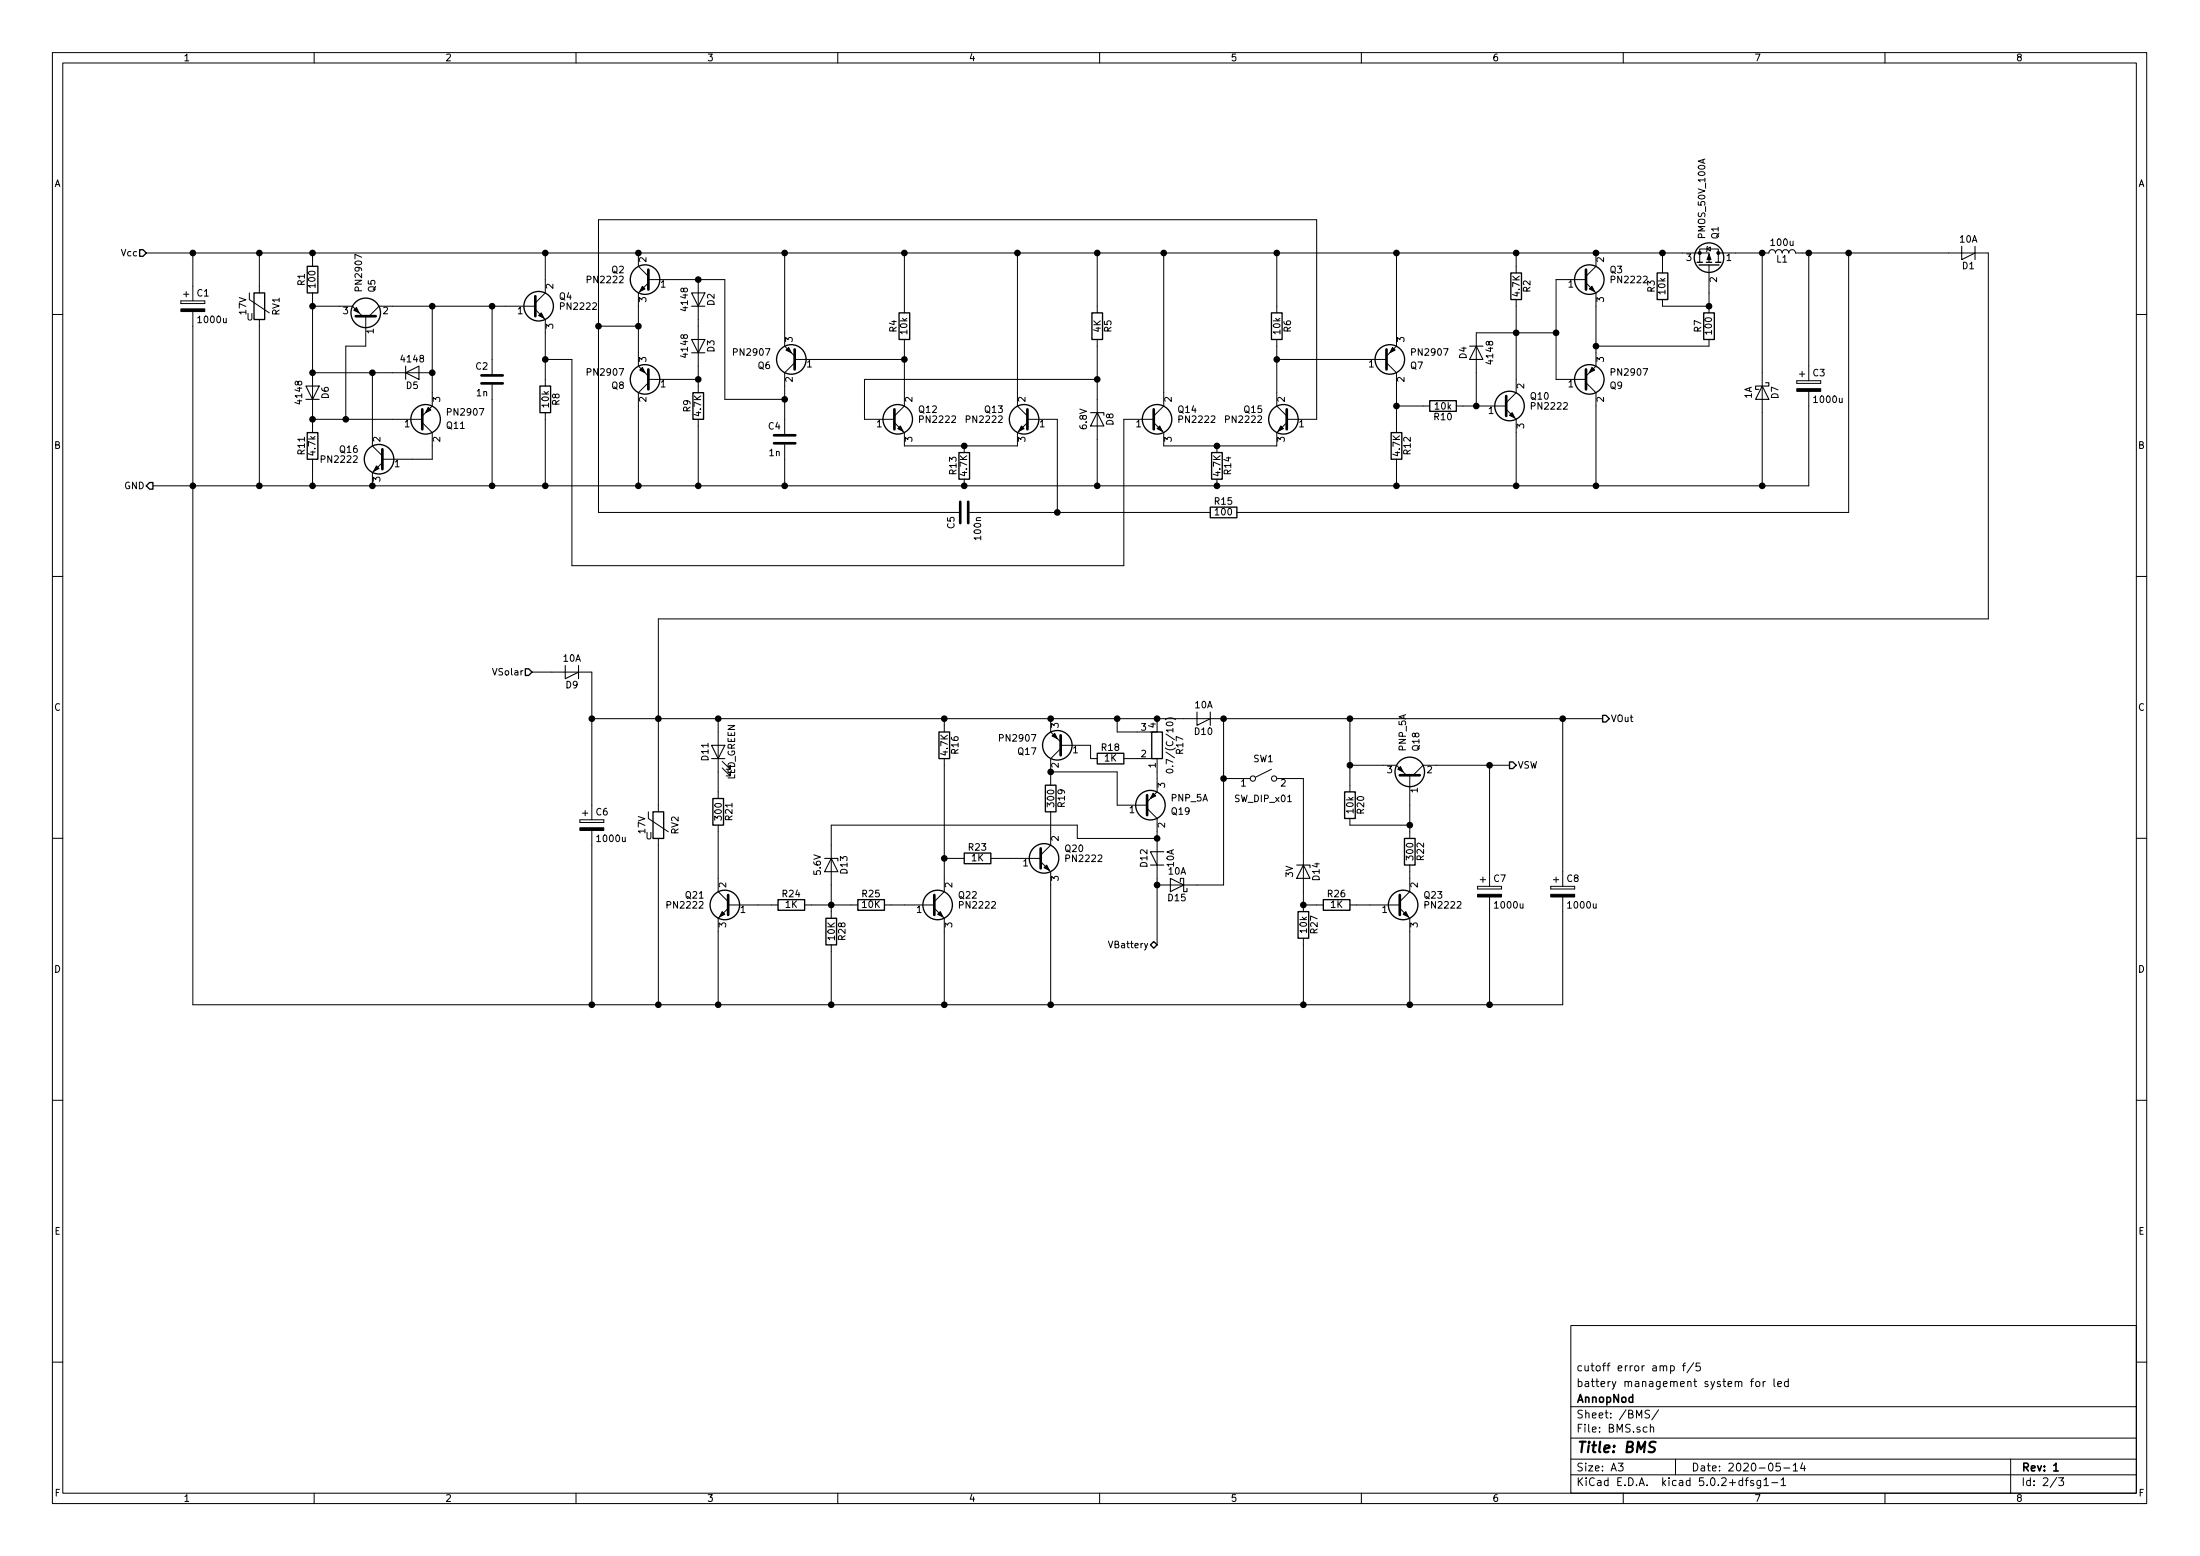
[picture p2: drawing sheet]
<svg xmlns="http://www.w3.org/2000/svg" width="420mm" height="297mm" viewBox="0 0 420 297" stroke-linecap="round" stroke-linejoin="round" font-family="sans-serif">
<g fill="none" stroke="#000" stroke-width=".19">
<path d="M10 10h400v277h-400zM12 12h396v273.1h-396zM60 10v2M110 10v2M160 10v2M210 10v2M260 10v2M310 10v2M360 10v2M27.9 48.3h298.5v1.8M34.5 57.4v.5zM34.5 57.9h4.6z"/>
<path d="M34.5 57.4h4.6zM35.1 56.2h1M35.6 55.7v1M36.8 59.5v132.3h261.6v-20.6M36.8 48.3v9.1M39.1 57.4v.5zM47.6 55.9v1.3l3.8 2.5M49.5 48.3v7.6M59.7 58.5h7.6l1.9 1.9M59.7 48.3v2.5M59.7 55.9v26.7M82.5 58.5v19l-1.9 1.9"/>
<path d="M94 58.5v12.9M102.2 59.1l1.9 1.9v12.7M102.2 58.5h-29.8l-1.9 1.9M104.1 48.3v7.6l-1.9 1.9M121.9 48.3v2.5l1.9 1.9M123.8 54l-1.9 1.9v14l1.9 1.9M123.8 53.4h14.6v22.8h11.5M133.3 53.4v21.6M149.9 48.3v17.8l1.9 1.9M172.7 48.3v11.4M194.3 48.3v29.2l1.9 1.9M209.5 48.3v11.4"/>
<path d="M222.2 48.3v29.2l-1.9 1.9M243.8 48.3v11.4M266.7 48.3v17.8l-1.9 1.9M289.6 48.3v3.8M289.6 57.2v17.8l-1.9 1.9M302.9 54l1.9 1.9v14l-1.9 1.9M302.9 53.4h-5.7v19h5.7M304.8 48.3v2.5l-1.9 1.9M317.5 57.2v1.3h8.9M317.5 48.3v3.8M326 47.5l.6-.3v.7zM326.1 47l-.2 1"/>
<path d="M326.4 50.6v.2M326.4 50.8v8.9M328.2 48.3v-.8h-3.6v2.6M328.2 48.3h9.6a.63 .63 0 0 1 .7-.6 .63 .63 0 0 1 .6 .6 .63 .63 0 0 1 .6-.6 .63 .63 0 0 1 .7 .6 .63 .63 0 0 1 .6-.6 .63 .63 0 0 1 .6 .6 .63 .63 0 0 1 .7-.6 .63 .63 0 0 1 .6 .6h36.8v69.8h-254v36.9M328.2 48.3v1.8M336.5 48.3v44.4M345.4 48.3v24.4M353.1 48.3v49.5h-116.9M10 60h2M49.5 61v31.7M59.7 71.2h22.8M69.8 60.4v5.7h-3.8v13.9"/>
<path d="M71.1 71.2v13.9l1.9 1.9M94 73.4v19.3M104.1 68.6h5.1v39.4h105.4v-28h5.7M104.1 78.8v13.9M114.3 62.3h7.6M123.8 73.1l-1.9 1.9v17.7M123.8 72.4h9.5M151.8 68.6h20.9M151.8 69.3l-1.9 1.9v11.6M172.7 64.8v12.7l-1.9 1.9M209.5 72.4h-44.4v7.6h5.7M209.5 64.8v27.9"/>
<path d="M243.8 64.8v12.7l1.9 1.9M243.8 68.6h21M264.8 69.3l1.9 1.9v11.4M266.7 77.5h6.3M278.1 77.5h9.6M287.7 78.1l1.9 1.9v12.7M297.2 63.5h-15.3v14M302.9 73.1l1.9 1.9v17.7M326.4 64.8v1.3h-21.6M343.2 72.7v.5zM343.2 73.2h4.5zM343.2 72.7h4.5z"/>
<path d="M343.7 71.4h1M344.2 70.9v1M345.4 74.7v18h-316.2M347.7 72.7v.5zM408 60h2M59.7 87.7v5M59.7 80h20.9M73 88.3l-1.9 1.9v2.5M80.6 80.7l1.9 1.9v5.1h-9.5M133.3 80v12.7M149.9 84.9v7.8M170.8 80.7l1.9 1.9v2.5h21.6v-2.5l1.9-1.9"/>
<path d="M184.1 85.1v1.3M184.1 91.5v1.2M185.2 97.8h45.9M196.2 80h5.7v17.8M220.3 80.7l1.9 1.9v2.5h21.6v-2.5l1.9-1.9M232.4 85.1v1.3M232.4 91.5v1.2M245.7 80h5.8v-38.1h-137.2v55.9h68.8M266.7 87.7v5M10 110h2M408 110h2M101.6 128.3h11.4v28.2"/>
<path d="M113 137.2h193.1M137.2 137.2v15.2M180.3 137.2v2.5M200.7 137.2v2.5l1.9 1.9M213.4 137.2v2.5h7.6v-2.5M222.6 137.4a1.47 1.47 0 0 1 1.9 0M222.9 137.9a.68 .68 0 0 1 1.1 .3 .72 .72 0 0 1-1.3-.1zM233.7 137.2v31.7h-12.7M257.8 137.2v14M298.4 137.2v32M110.7 156.5v.5zM110.7 157h4.6z"/>
<path d="M110.7 156.5h4.6zM111.3 155.2h1M111.8 154.7v1M113 158.5v33.3M115.3 156.5v.5zM123.8 155v1.2l3.8 2.6M137.2 157.5v12.7l1.9 1.9M137.9 146.6l1.5 1.5v-.7v.7h-.7M137.9 145.3l1.5 1.5v-.7v.7h-.7M180.3 144.8v25.4l-1.9 1.9M200.7 155v6.3l-1.9 1.9M200.7 147.4h12.7v6.3h5.7"/>
<path d="M202.6 142.9l-1.9 1.9v5.1M202.6 142.3h5.7v2.5h1.2M214.6 144.8h6.4v6.4l-1.9 1.9M219.1 154.3l1.9 1.9v24.2M222.8 147a.62 .62 0 0 1 .7-.3 .62 .62 0 0 1 .5 .7 .76 .76 0 0 1-1.3-.3zM233.7 148.6h5.1M242.8 146.8l-3 1.6M243.8 148.6h5.1v25.4M257.8 146.1h8.9l1.9 1.9M257.8 156.2v1.3h11.4M269.2 148v12.1M284.5 146.1v23.1"/>
<path d="M288.3 146.1h-16.5l-1.9 1.9M10 160h2M125.7 160.1v31.7M139.1 173.4l-1.9 1.9v16.5M139.1 172.8h9.5M153.7 172.8h10.1M168.9 172.8h9.5M178.4 173.4l1.9 1.9v16.5M180.3 163.9h3.8M189.2 163.9h9.6M198.8 164.5l1.9 1.9v25.4M221 160.1h-15.3v-2.6h-47v17.8"/>
<path d="M248.9 172.8h3.8M248.9 179.1v12.7M257.8 172.8h9.5M267.3 173.4l1.9 1.9v16.5M269.2 165.1v5.1l-1.9 1.9M282.2 169.2v.5zM282.2 169.7h4.6zM282.2 169.2h4.6zM282.7 167.9h1M283.2 167.4v1M284.5 171.2v20.6M286.8 169.2v.5z"/>
<path d="M296.2 169.2v.5zM296.2 169.7h4.5zM296.2 169.2h4.5zM296.7 167.9h1M297.2 167.4v1M300.7 169.2v.5zM408 160h2M158.7 180.4v11.4M10 210h2M408 210h2M300 253h108v32.1h-108zM10 260h2"/>
<path d="M300 278.5h108M300 274.5h108M300 268.5h108M309 279.3h1l-.5 .6 .4 .1v.7l-.2 .1-.7-.1M314.6 272.5l-.5-.1-.3 .3 .1 .6 .2 .1 .5-.1M315 269.3l-.5-.1-.3 .3v.3l.7 .3 .1 .2v.3l-.2 .1-.6-.1M315.2 272.5l.2-.1 .3 .1 .1 .9M315.2 271.9v1.5M316.8 269.1l-1.3 2M319 260.8l.5-.1 .3 .3-.1 .6-.2 .1-.5-.1M320 278.5v3M321.3 260.7h.6"/>
<path d="M321.9 260.2l-.4 .2v1.3M323.5 260.1l-1.3 2M324.7 260.2h-.7l-.1 .7 .2-.1h.5l.1 .3v.5l-.2 .1-.6-.1M334.3 263.7h.6M334.9 263.2l-.4 .2v1.3M335.4 263.8l.2-.1 .4 .1v.8l-.2 .1-.4-.1zM336.7 263.7v1M337.2 263.7l-.5 .3M338.8 263.2v1.3l.2 .2M339.5 264.2l.7-.1v-.3l-.5-.1-.2 .2 .1 .7h.6M340 279.3h-.8v.7l.2-.1h.5l.1 .3v.5l-.2 .1-.6-.1M341.5 263.8l-.4-.1-.3 .3 .1 .6 .2 .1 .4-.1"/>
<path d="M341.5 263.2v1.5M342.5 279.7l.4-.4v1.5M344.2 279.2l-.3 1.1h.9M344.6 279.8v1M384 278.5v6.6M408 260h2M60 285.1v1.9M110 285.1v1.9M160 285.1v1.9M210 285.1v1.9M260 285.1v1.9M300 281.5h108"/>
<path d="M310 285.1v1.9M333.3 282.6h.6M333.9 282.1l-.4 .2v1.3M334.9 282.7l-.4-.1-.2 .2 .1 .2 .5 .2v.3h-.6M336.2 282.6v1.2l-.3 .3-.3-.1M336.2 282.7l-.4-.1-.3 .3 .1 .6 .2 .1 .4-.1M336.9 282.5l.4-.4v1.5M336.9 283.6h.8M338.4 283h1.1M340.2 282.5l.4-.4v1.5M340.2 283.6h.8M340.7 280.2h1.1"/>
<path d="M342.5 280.8h.8M360 285.1v1.9M392.8 282l-1.3 2M393.2 282.1h.9l-.5 .6 .4 .1v.7l-.2 .1-.6-.1"/>
<circle cx="239.3" cy="148.6" r=".51"/>
<circle cx="243.3" cy="148.6" r=".51"/>
</g>
<path d="M392.2 279.7l.5-.4v1.5M392.2 280.8h.9" fill="none" stroke="#000" stroke-width=".3"/>
<path d="M316.2 275.3l-.8-.1-.3 .2a.46 .46 0 0 0 .2 .8 .65 .65 0 0 1 .8 .5l-.2 .3a.87 .87 0 0 1-1.1 .1" fill="none" stroke="#000" stroke-width=".41"/>
<g fill="#000" stroke="#000" stroke-width=".19">
<path d="M34.5 59h4.6v.5h-4.6zM67.6 59.2l.5-.5 .5 1zM122.7 54.6l.5 .6-1 .5zM303.5 55.2l.5-.6 .5 1.1zM326.4 48.6l.4 1h-.8zM81.8 77.8l.5 .5-1 .5zM102.9 60.2l.5-.5 .5 1zM122.2 70.6l.5-.5 .5 1.1zM150.6 66.3l.5 1-1-.5zM265.9 66.3l.5 .5-1 .5zM288.3 79.3l.5-.5 .5 1zM304 70.1l.5 .5-1 .6z"/>
<path d="M343.2 74.2h4.5v.5h-4.5zM71.9 88.9l.5 .5-1 .6zM171.4 81.8l.6-.5 .5 1zM195.1 81.3l.5 .5-1 .5zM221 81.8l.5-.5 .5 1zM244.6 81.3l.5 .5-1 .5zM110.7 158h4.6v.5h-4.6zM200.9 140.5l.5-.5 .5 1zM220.2 151.4l.5 .5-1 .5zM267 146.8l.5-.5 .5 1.1zM137.9 174l.5 .5-1 .5zM179.1 174.5l.5-.5 .5 1z"/>
<path d="M199.4 165.6l.5-.5 .5 1.1zM268 174.5l.5-.5 .5 1zM282.2 170.7h4.6v.5h-4.6zM296.2 170.7h4.5v.5h-4.5z"/>
<circle cx="324.6" cy="48.3" r=".28"/>
<circle cx="328.2" cy="48.3" r=".28"/>
</g>
<g fill="none" stroke="#000" stroke-width=".25">
<path d="M26.7 47.7h.6l.6 .6-.6 .6h-.6zM48.5 55.9h2v5.1h-2zM58.7 50.8h2v5.1h-2zM171.7 59.7h2v5.1h-2zM208.5 59.7h2.1v5.1h-2.1zM242.8 59.7h2.1v5.1h-2.1zM288.5 52.1h2.1v5.1h-2.1zM316.5 52.1h2v5.1h-2zM324.1 50.1h1M324.5 50.6h3.8M325.4 59.7h2v5.1h-2zM325.9 50.1h1"/>
<path d="M327.7 50.1h1M103.1 73.7h2.1v5.1h-2.1zM132.3 75h2.1v5h-2.1zM273 76.5h5.1v2h-5.1zM28.6 92.1h.6v1.3h-.6l-.7-.7zM58.7 82.6h2v5.1h-2zM183.1 86.4h2.1v5.1h-2.1zM231.1 96.8h5.1v2h-5.1zM231.4 86.4h2v5.1h-2zM265.7 82.6h2v5.1h-2zM100.3 127.7h.7l.6 .6-.6 .6h-.7zM179.3 139.7h2.1v5.1h-2.1z"/>
<path d="M220 139.7h2v5.1h-2zM306.1 136.6h.6l.6 .6-.6 .6h-.6zM124.7 155h2v5.1h-2zM136.1 152.4h2.1v5.1h-2.1zM199.6 149.9h2.1v5.1h-2.1zM209.5 143.8h5.1v2h-5.1zM256.8 151.2h2v5h-2zM288.3 145.5h.6l.7 .6-.7 .6h-.6zM148.6 171.7h5.1v2.1h-5.1zM157.7 175.3h2.1v5.1h-2.1zM163.8 171.7h5.1v2.1h-5.1zM184.1 162.9h5.1v2h-5.1z"/>
<path d="M247.9 174h2v5.1h-2zM252.7 171.7h5.1v2.1h-5.1zM268.2 160.1h2.1v5h-2.1zM219.7 180.4l.6-.7 .7 .7-.7 .6z"/>
<circle cx="69.8" cy="59.7" r="2.82"/>
<circle cx="102.9" cy="58.5" r="2.82"/>
<circle cx="123.2" cy="53.4" r="2.82"/>
<circle cx="303.5" cy="53.4" r="2.82"/>
<circle cx="326.4" cy="49.2" r="2.82"/>
<circle cx="123.2" cy="72.4" r="2.82"/>
<circle cx="151.1" cy="68.6" r="2.82"/>
<circle cx="265.4" cy="68.6" r="2.82"/>
<circle cx="288.3" cy="77.5" r="2.82"/>
<circle cx="303.5" cy="72.4" r="2.82"/>
<circle cx="72.4" cy="87.7" r="2.82"/>
<circle cx="81.3" cy="80" r="2.82"/>
<circle cx="171.4" cy="80" r="2.82"/>
<circle cx="195.6" cy="80" r="2.82"/>
<circle cx="221" cy="80" r="2.82"/>
<circle cx="245.1" cy="80" r="2.82"/>
<circle cx="201.9" cy="142.3" r="2.82"/>
<circle cx="219.7" cy="153.7" r="2.82"/>
<circle cx="269.2" cy="147.4" r="2.82"/>
<circle cx="138.4" cy="172.8" r="2.82"/>
<circle cx="179.1" cy="172.8" r="2.82"/>
<circle cx="199.4" cy="163.9" r="2.82"/>
<circle cx="268" cy="172.8" r="2.82"/>
</g>
<g fill="none" stroke="#000" stroke-width=".2">
<path d="M132.1 55.9h2.5l-1.3 2.6zM132.1 58.5h2.5M374.6 47v2.6l2.6-1.3M377.2 47v2.6M58.4 73.7h2.6l-1.3 2.5zM58.4 76.2h2.6M77.5 71.2l2.5-1.3v2.5zM77.5 69.9v2.5M132.1 64.8h2.5l-1.3 2.5zM132.1 67.3h2.5M208.3 78.8h2.5v.5M209.5 78.8l1.3 2.5h-2.5z"/>
<path d="M280.7 66.1h2.5M281.9 66.1l1.3 2.5h-2.5zM336.5 73.7l1.3 2.5h-2.5zM337.2 73.1h.6v.6h-2.5v.6h.6M107.9 127v2.6l2.6-1.3M110.5 127v2.6M228.6 135.9v2.6l2.5-1.3M231.1 135.9v2.6M135.9 142.3h2.5l-1.2 2.5zM135.9 144.8h2.5M157.5 163.9h2.5v.5M158.7 163.9l1.3 2.5h-2.5z"/>
<path d="M219.7 165.1h2.5M222.2 162.6h-2.5l1.3 2.5M223.5 167.7l2.6 1.2-2.6 1.3zM225.4 168.3v-.6h.7v2.5h.6v-.6M247.6 165.1h2.6v.5M248.9 165.1l1.3 2.6h-2.6z"/>
</g>
<g fill="none" stroke="#000" stroke-width=".51">
<path d="M102.2 56.6v3.8M123.8 51.5v3.8M302.9 51.5v3.8M67.9 60.4h3.9M80.6 78.1v3.9M91.9 73.2h4.1M91.9 71.7h4.1M123.8 70.5v3.8M151.8 66.7v3.8M170.8 78.1v3.9M196.2 78.1v3.9M220.3 78.1v3.9"/>
<path d="M245.7 78.1v3.9M264.8 66.7v3.8M287.7 75.6v3.8M302.9 70.5v3.8M73 85.8v3.8M147.8 84.6h4.1M147.8 83.1h4.1M183.4 95.8v4.1M184.9 95.8v4.1M202.6 140.4v3.8M219.1 151.8v3.8M267.3 148h3.8"/>
<path d="M139.1 170.9v3.8M178.4 170.9v3.8M198.8 162v3.8M267.3 170.9v3.8"/>
</g>
<g fill="#000" stroke="#000" stroke-width=".25">
<circle cx="36.8" cy="48.3" r=".51"/>
<circle cx="49.5" cy="48.3" r=".51"/>
<circle cx="59.7" cy="58.5" r=".51"/>
<circle cx="59.7" cy="48.3" r=".51"/>
<circle cx="82.6" cy="58.5" r=".51"/>
<circle cx="94" cy="58.5" r=".51"/>
<circle cx="104.1" cy="48.3" r=".51"/>
<circle cx="121.9" cy="48.3" r=".51"/>
<circle cx="133.4" cy="53.4" r=".51"/>
<circle cx="149.9" cy="48.3" r=".51"/>
<circle cx="172.7" cy="48.3" r=".51"/>
<circle cx="194.3" cy="48.3" r=".51"/>
<circle cx="209.6" cy="48.3" r=".51"/>
<circle cx="222.3" cy="48.3" r=".51"/>
<circle cx="243.8" cy="48.3" r=".51"/>
<circle cx="266.7" cy="48.3" r=".51"/>
<circle cx="289.6" cy="48.3" r=".51"/>
<circle cx="304.8" cy="48.3" r=".51"/>
<circle cx="317.5" cy="48.3" r=".51"/>
<circle cx="326.4" cy="58.5" r=".51"/>
<circle cx="336.5" cy="48.3" r=".51"/>
<circle cx="345.4" cy="48.3" r=".51"/>
<circle cx="353.1" cy="48.3" r=".51"/>
<circle cx="59.7" cy="71.2" r=".51"/>
<circle cx="71.1" cy="71.2" r=".51"/>
<circle cx="82.6" cy="71.2" r=".51"/>
<circle cx="104.1" cy="68.6" r=".51"/>
<circle cx="114.3" cy="62.3" r=".51"/>
<circle cx="121.9" cy="62.3" r=".51"/>
<circle cx="133.4" cy="72.4" r=".51"/>
<circle cx="149.9" cy="76.2" r=".51"/>
<circle cx="172.7" cy="68.6" r=".51"/>
<circle cx="209.6" cy="72.4" r=".51"/>
<circle cx="243.8" cy="68.6" r=".51"/>
<circle cx="266.7" cy="77.5" r=".51"/>
<circle cx="281.9" cy="77.5" r=".51"/>
<circle cx="289.6" cy="63.5" r=".51"/>
<circle cx="297.2" cy="63.5" r=".51"/>
<circle cx="304.8" cy="66.1" r=".51"/>
<circle cx="36.8" cy="92.7" r=".51"/>
<circle cx="49.5" cy="92.7" r=".51"/>
<circle cx="59.7" cy="92.7" r=".51"/>
<circle cx="59.7" cy="80" r=".51"/>
<circle cx="66" cy="80" r=".51"/>
<circle cx="71.1" cy="92.7" r=".51"/>
<circle cx="94" cy="92.7" r=".51"/>
<circle cx="104.1" cy="92.7" r=".51"/>
<circle cx="121.9" cy="92.7" r=".51"/>
<circle cx="133.4" cy="92.7" r=".51"/>
<circle cx="149.9" cy="92.7" r=".51"/>
<circle cx="184.2" cy="92.7" r=".51"/>
<circle cx="184.2" cy="85.1" r=".51"/>
<circle cx="201.9" cy="97.8" r=".51"/>
<circle cx="209.6" cy="92.7" r=".51"/>
<circle cx="232.4" cy="85.1" r=".51"/>
<circle cx="232.4" cy="92.7" r=".51"/>
<circle cx="266.7" cy="92.7" r=".51"/>
<circle cx="289.6" cy="92.7" r=".51"/>
<circle cx="304.8" cy="92.7" r=".51"/>
<circle cx="336.5" cy="92.7" r=".51"/>
<circle cx="113" cy="137.2" r=".51"/>
<circle cx="125.7" cy="137.2" r=".51"/>
<circle cx="137.2" cy="137.2" r=".51"/>
<circle cx="180.3" cy="137.2" r=".51"/>
<circle cx="200.7" cy="137.2" r=".51"/>
<circle cx="213.4" cy="137.2" r=".51"/>
<circle cx="221" cy="137.2" r=".51"/>
<circle cx="233.7" cy="137.2" r=".51"/>
<circle cx="257.8" cy="137.2" r=".51"/>
<circle cx="298.4" cy="137.2" r=".51"/>
<circle cx="200.7" cy="147.4" r=".51"/>
<circle cx="233.7" cy="148.6" r=".51"/>
<circle cx="257.8" cy="146.1" r=".51"/>
<circle cx="269.2" cy="157.5" r=".51"/>
<circle cx="284.5" cy="146.1" r=".51"/>
<circle cx="158.8" cy="172.8" r=".51"/>
<circle cx="180.3" cy="163.9" r=".51"/>
<circle cx="221" cy="168.9" r=".51"/>
<circle cx="221" cy="160.1" r=".51"/>
<circle cx="248.9" cy="172.8" r=".51"/>
<circle cx="113" cy="191.8" r=".51"/>
<circle cx="125.7" cy="191.8" r=".51"/>
<circle cx="137.2" cy="191.8" r=".51"/>
<circle cx="158.8" cy="191.8" r=".51"/>
<circle cx="180.3" cy="191.8" r=".51"/>
<circle cx="200.7" cy="191.8" r=".51"/>
<circle cx="248.9" cy="191.8" r=".51"/>
<circle cx="269.2" cy="191.8" r=".51"/>
<circle cx="284.5" cy="191.8" r=".51"/>
</g>
<text font-size="2.8" x="301" y="277.3">Title: BMS</text>
<g font-size="2.1">
<text x="301" y="261.8">cutoff error amp f/5</text>
<text x="301" y="267.8">AnnopNod</text>
<text x="301" y="264.8">battery management system for led</text>
<text x="301" y="273.5">File: BMS.sch</text>
<text x="301" y="270.8">Sheet: /BMS/</text>
<text x="301" y="280.9">Size: A3</text>
<text x="323" y="280.9">Date: 2020-05-14</text>
<text x="386" y="280.9">Rev: 1</text>
<text x="301" y="283.7">KiCad E.D.A. kicad 5.0.2+dfsg1-1</text>
<text x="386" y="283.7">Id: 2/3</text>
</g>
<g font-size="1.8">
<text x="35" y="11.7">1</text>
<text x="85" y="11.7">2</text>
<text x="135" y="11.7">3</text>
<text x="185" y="11.7">4</text>
<text x="235" y="11.7">5</text>
<text x="285" y="11.7">6</text>
<text x="335" y="11.7">7</text>
<text x="385" y="11.7">8</text>
<text x="10.4" y="35.7">A</text>
<text x="408.4" y="35.7">A</text>
<text x="325.7" y="45.2" transform="rotate(-90 325.7 45.2)">PMOS_50V_100A</text>
<text x="328.2" y="45.6" transform="rotate(-90 328.2 45.6)">Q1</text>
<text x="338.4" y="47">100u</text>
<text x="374.3" y="46.3">10A</text>
<text x="23.3" y="48.9">Vcc</text>
<text x="116.9" y="52.2">Q2</text>
<text x="123.4" y="50" transform="rotate(-90 123.4 50)">2</text>
<text x="306.3" y="50" transform="rotate(-90 306.3 50)">2</text>
<text x="307.5" y="52.2">Q3</text>
<text x="322.1" y="49.8">3</text>
<text x="327.9" y="53.9" transform="rotate(-90 327.9 53.9)">2</text>
<text x="329.7" y="49.8">1</text>
<text x="339.3" y="50.1">L1</text>
<text x="374.8" y="51.4">D1</text>
<text x="37.7" y="56.6">C1</text>
<text x="58.2" y="54.5" transform="rotate(-90 58.2 54.5)">R1</text>
<text x="60.2" y="54.8" transform="rotate(-90 60.2 54.8)">100</text>
<text x="65.6" y="60">3</text>
<text x="69.1" y="55.3" transform="rotate(-90 69.1 55.3)">PN2907</text>
<text x="71.7" y="55.7" transform="rotate(-90 71.7 55.7)">Q5</text>
<text x="73.2" y="60">2</text>
<text x="98.9" y="60">1</text>
<text x="105.7" y="55.1" transform="rotate(-90 105.7 55.1)">2</text>
<text x="106.9" y="57.2">Q4</text>
<text x="107.3" y="59.1">PN2222</text>
<text x="112.4" y="54.1">PN2222</text>
<text x="123.4" y="57.7" transform="rotate(-90 123.4 57.7)">3</text>
<text x="126.2" y="54.9">1</text>
<text x="131.4" y="59.1" transform="rotate(-90 131.4 59.1)">4148</text>
<text x="136.4" y="58.3" transform="rotate(-90 136.4 58.3)">D2</text>
<text x="290.2" y="56.5" transform="rotate(-90 290.2 56.5)">4.7K</text>
<text x="292.3" y="55.8" transform="rotate(-90 292.3 55.8)">R2</text>
<text x="299.5" y="54.9">1</text>
<text x="306.3" y="57.7" transform="rotate(-90 306.3 57.7)">3</text>
<text x="307.9" y="54.1">PN2222</text>
<text x="316" y="55.8" transform="rotate(-90 316 55.8)">R3</text>
<text x="318.1" y="56.1" transform="rotate(-90 318.1 56.1)">10k</text>
<text x="38" y="61.7">1000u</text>
<text x="47" y="60" transform="rotate(-90 47 60)">17V</text>
<text x="47.1" y="61.2">U</text>
<text x="53.4" y="60.2" transform="rotate(-90 53.4 60.2)">RV1</text>
<text x="71.4" y="63.7" transform="rotate(-90 71.4 63.7)">1</text>
<text x="105.7" y="62.7" transform="rotate(-90 105.7 62.7)">3</text>
<text x="151.4" y="65.3" transform="rotate(-90 151.4 65.3)">3</text>
<text x="171.2" y="63.4" transform="rotate(-90 171.2 63.4)">R4</text>
<text x="173.3" y="63.7" transform="rotate(-90 173.3 63.7)">10k</text>
<text x="210.2" y="63.4" transform="rotate(-90 210.2 63.4)">4K</text>
<text x="212.3" y="63.4" transform="rotate(-90 212.3 63.4)">R5</text>
<text x="244.5" y="63.7" transform="rotate(-90 244.5 63.7)">10k</text>
<text x="246.6" y="63.4" transform="rotate(-90 246.6 63.4)">R6</text>
<text x="268.2" y="65.3" transform="rotate(-90 268.2 65.3)">3</text>
<text x="324.9" y="63.4" transform="rotate(-90 324.9 63.4)">R7</text>
<text x="326.9" y="63.7" transform="rotate(-90 326.9 63.7)">100</text>
<text x="76.8" y="69.2">4148</text>
<text x="90.9" y="70.6">C2</text>
<text x="112.4" y="71.7">PN2907</text>
<text x="123.4" y="69.1" transform="rotate(-90 123.4 69.1)">3</text>
<text x="131.4" y="68" transform="rotate(-90 131.4 68)">4148</text>
<text x="136.4" y="67.2" transform="rotate(-90 136.4 67.2)">D3</text>
<text x="140.3" y="67.9">PN2907</text>
<text x="144.8" y="70.4">Q6</text>
<text x="154.1" y="70.1">1</text>
<text x="261.4" y="70.1">1</text>
<text x="269.4" y="70.4">Q7</text>
<text x="269.8" y="67.9">PN2907</text>
<text x="280.1" y="68.5" transform="rotate(-90 280.1 68.5)">D4</text>
<text x="285.2" y="69.3" transform="rotate(-90 285.2 69.3)">4148</text>
<text x="306.3" y="69.1" transform="rotate(-90 306.3 69.1)">3</text>
<text x="307.9" y="71.7">PN2907</text>
<text x="346.3" y="71.8">C3</text>
<text x="57.7" y="76.9" transform="rotate(-90 57.7 76.9)">4148</text>
<text x="62.8" y="76.1" transform="rotate(-90 62.8 76.1)">D6</text>
<text x="77.6" y="74.3">D5</text>
<text x="84.1" y="76.7" transform="rotate(-90 84.1 76.7)">3</text>
<text x="91.1" y="75.7">1n</text>
<text x="104.8" y="77.7" transform="rotate(-90 104.8 77.7)">10k</text>
<text x="106.9" y="77.4" transform="rotate(-90 106.9 77.4)">R8</text>
<text x="116.9" y="74.3">Q8</text>
<text x="123.4" y="76.7" transform="rotate(-90 123.4 76.7)">2</text>
<text x="126.2" y="74">1</text>
<text x="151.4" y="72.9" transform="rotate(-90 151.4 72.9)">2</text>
<text x="174.2" y="76.7" transform="rotate(-90 174.2 76.7)">2</text>
<text x="195.8" y="76.7" transform="rotate(-90 195.8 76.7)">2</text>
<text x="223.8" y="76.7" transform="rotate(-90 223.8 76.7)">2</text>
<text x="245.4" y="76.7" transform="rotate(-90 245.4 76.7)">2</text>
<text x="268.2" y="72.9" transform="rotate(-90 268.2 72.9)">2</text>
<text x="291.1" y="74.2" transform="rotate(-90 291.1 74.2)">2</text>
<text x="292.4" y="76.3">Q10</text>
<text x="299.5" y="74">1</text>
<text x="306.3" y="76.7" transform="rotate(-90 306.3 76.7)">2</text>
<text x="307.5" y="74.3">Q9</text>
<text x="334.6" y="76.1" transform="rotate(-90 334.6 76.1)">1A</text>
<text x="339.6" y="76.1" transform="rotate(-90 339.6 76.1)">D7</text>
<text x="346.7" y="76.9">1000u</text>
<text x="77.3" y="81.6">1</text>
<text x="85.4" y="81.9">Q11</text>
<text x="85.7" y="79.3">PN2907</text>
<text x="131.9" y="78.6" transform="rotate(-90 131.9 78.6)">R9</text>
<text x="133.9" y="79.3" transform="rotate(-90 133.9 79.3)">4.7K</text>
<text x="146.8" y="82">C4</text>
<text x="167.5" y="81.6">1</text>
<text x="175.5" y="78.8">Q12</text>
<text x="175.8" y="80.7">PN2222</text>
<text x="184.8" y="80.7">PN2222</text>
<text x="188.1" y="78.8">Q13</text>
<text x="198.6" y="81.6">1</text>
<text x="207.6" y="81.9" transform="rotate(-90 207.6 81.9)">6.8V</text>
<text x="212.6" y="81.2" transform="rotate(-90 212.6 81.2)">D8</text>
<text x="217" y="81.6">1</text>
<text x="225.1" y="78.8">Q14</text>
<text x="225.4" y="80.7">PN2222</text>
<text x="234.3" y="80.7">PN2222</text>
<text x="237.7" y="78.8">Q15</text>
<text x="248.1" y="81.6">1</text>
<text x="274" y="80.2">R10</text>
<text x="274.1" y="78.2">10k</text>
<text x="284.3" y="79">1</text>
<text x="291.1" y="81.8" transform="rotate(-90 291.1 81.8)">3</text>
<text x="292.7" y="78.2">PN2222</text>
<text x="10.4" y="85.7">B</text>
<text x="58.2" y="86.7" transform="rotate(-90 58.2 86.7)">R11</text>
<text x="60.2" y="86.9" transform="rotate(-90 60.2 86.9)">4.7k</text>
<text x="61.6" y="88.4">PN2222</text>
<text x="64.9" y="86.4">Q16</text>
<text x="72.6" y="84.3" transform="rotate(-90 72.6 84.3)">2</text>
<text x="75.4" y="89.2">1</text>
<text x="84.1" y="84.3" transform="rotate(-90 84.1 84.3)">2</text>
<text x="146.9" y="87.1">1n</text>
<text x="174.2" y="84.3" transform="rotate(-90 174.2 84.3)">3</text>
<text x="195.8" y="84.3" transform="rotate(-90 195.8 84.3)">3</text>
<text x="223.8" y="84.3" transform="rotate(-90 223.8 84.3)">3</text>
<text x="245.4" y="84.3" transform="rotate(-90 245.4 84.3)">3</text>
<text x="267.4" y="87" transform="rotate(-90 267.4 87)">4.7K</text>
<text x="269.4" y="86.7" transform="rotate(-90 269.4 86.7)">R12</text>
<text x="408.4" y="85.7">B</text>
<text x="23.7" y="93.4">GND</text>
<text x="72.6" y="92" transform="rotate(-90 72.6 92)">3</text>
<text x="182.7" y="90.5" transform="rotate(-90 182.7 90.5)">R13</text>
<text x="184.7" y="90.8" transform="rotate(-90 184.7 90.8)">4.7K</text>
<text x="233.1" y="90.8" transform="rotate(-90 233.1 90.8)">4.7K</text>
<text x="235.1" y="90.5" transform="rotate(-90 235.1 90.5)">R14</text>
<text x="182.3" y="100.9" transform="rotate(-90 182.3 100.9)">C5</text>
<text x="232" y="96.4">R15</text>
<text x="232.2" y="98.4">100</text>
<text x="187.4" y="102.9" transform="rotate(-90 187.4 102.9)">100n</text>
<text x="94.5" y="128.9">VSolar</text>
<text x="107.6" y="126.3">10A</text>
<text x="108.1" y="131.4">D9</text>
<text x="10.4" y="135.7">C</text>
<text x="228.2" y="135.2">10A</text>
<text x="307.6" y="137.8">VOut</text>
<text x="408.4" y="135.7">C</text>
<text x="183.1" y="143.9" transform="rotate(-90 183.1 143.9)">R16</text>
<text x="191.1" y="141.6">PN2907</text>
<text x="202.2" y="138.9" transform="rotate(-90 202.2 138.9)">3</text>
<text x="204.9" y="143.8">1</text>
<text x="210.4" y="143.3">R18</text>
<text x="218" y="139.5">3</text>
<text x="220.7" y="138.9" transform="rotate(-90 220.7 138.9)">4</text>
<text x="226" y="143.9" transform="rotate(-90 226 143.9)">R17</text>
<text x="228.2" y="140.3">D10</text>
<text x="268.5" y="143.3" transform="rotate(-90 268.5 143.3)">PNP_5A</text>
<text x="271.1" y="143.3" transform="rotate(-90 271.1 143.3)">Q18</text>
<text x="135.3" y="145.1" transform="rotate(-90 135.3 145.1)">D11</text>
<text x="140.4" y="148.9" transform="rotate(-90 140.4 148.9)">LED_GREEN</text>
<text x="181" y="144.1" transform="rotate(-90 181 144.1)">4.7K</text>
<text x="194.5" y="144.1">Q17</text>
<text x="202.2" y="146.6" transform="rotate(-90 202.2 146.6)">2</text>
<text x="211" y="145.4">1K</text>
<text x="218" y="144.6">2</text>
<text x="220.7" y="146.6" transform="rotate(-90 220.7 146.6)">1</text>
<text x="224.1" y="146.2" transform="rotate(-90 224.1 146.2)">0.7/(C/10)</text>
<text x="239.4" y="145.5">SW1</text>
<text x="264.9" y="147.6">3</text>
<text x="272.6" y="147.6">2</text>
<text x="289.8" y="146.7">VSW</text>
<text x="113.9" y="155.7">C6</text>
<text x="201.3" y="153.9" transform="rotate(-90 201.3 153.9)">300</text>
<text x="203.4" y="154" transform="rotate(-90 203.4 154)">R19</text>
<text x="215.7" y="155.2">1</text>
<text x="222.5" y="150.4" transform="rotate(-90 222.5 150.4)">3</text>
<text x="223.7" y="153">PNP_5A</text>
<text x="223.8" y="155.5">Q19</text>
<text x="235.9" y="153.1">SW_DIP_x01</text>
<text x="237" y="150.2">1</text>
<text x="244.6" y="150.2">2</text>
<text x="258.5" y="155.2" transform="rotate(-90 258.5 155.2)">10k</text>
<text x="260.5" y="155.3" transform="rotate(-90 260.5 155.3)">R20</text>
<text x="270.8" y="151.3" transform="rotate(-90 270.8 151.3)">1</text>
<text x="114.2" y="160.7">1000u</text>
<text x="123.2" y="159.1" transform="rotate(-90 123.2 159.1)">17V</text>
<text x="123.3" y="160.2">U</text>
<text x="129.6" y="159.2" transform="rotate(-90 129.6 159.2)">RV2</text>
<text x="137.8" y="156.4" transform="rotate(-90 137.8 156.4)">300</text>
<text x="139.9" y="156.6" transform="rotate(-90 139.9 156.6)">R21</text>
<text x="202.2" y="160.5" transform="rotate(-90 202.2 160.5)">2</text>
<text x="222.5" y="158" transform="rotate(-90 222.5 158)">2</text>
<text x="156.8" y="166.9" transform="rotate(-90 156.8 166.9)">5.6V</text>
<text x="161.8" y="166.8" transform="rotate(-90 161.8 166.8)">D13</text>
<text x="185" y="162.4">R23</text>
<text x="185.6" y="164.4">1K</text>
<text x="195.4" y="165.4">1</text>
<text x="203.5" y="162.6">Q20</text>
<text x="203.8" y="164.6">PN2222</text>
<text x="219.1" y="165.5" transform="rotate(-90 219.1 165.5)">D12</text>
<text x="223.2" y="167">10A</text>
<text x="224.2" y="165.5" transform="rotate(-90 224.2 165.5)">10A</text>
<text x="246.9" y="167.5" transform="rotate(-90 246.9 167.5)">3V</text>
<text x="269.9" y="164" transform="rotate(-90 269.9 164)">300</text>
<text x="272" y="164.2" transform="rotate(-90 272 164.2)">R22</text>
<text x="127.6" y="173.4">PN2222</text>
<text x="131" y="171.5">Q21</text>
<text x="138.7" y="169.4" transform="rotate(-90 138.7 169.4)">2</text>
<text x="149.5" y="171.3">R24</text>
<text x="150" y="173.3">1K</text>
<text x="164.7" y="171.3">R25</text>
<text x="164.7" y="173.3">10K</text>
<text x="181.9" y="169.4" transform="rotate(-90 181.9 169.4)">2</text>
<text x="183.2" y="171.5">Q22</text>
<text x="183.5" y="173.4">PN2222</text>
<text x="202.2" y="168.2" transform="rotate(-90 202.2 168.2)">3</text>
<text x="223.1" y="172">D15</text>
<text x="252" y="168" transform="rotate(-90 252 168)">D14</text>
<text x="253.6" y="171.3">R26</text>
<text x="254.2" y="173.3">1K</text>
<text x="270.8" y="169.4" transform="rotate(-90 270.8 169.4)">2</text>
<text x="272.1" y="171.5">Q23</text>
<text x="272.4" y="173.4">PN2222</text>
<text x="285.3" y="168.4">C7</text>
<text x="285.7" y="173.4">1000u</text>
<text x="299.3" y="168.4">C8</text>
<text x="299.7" y="173.4">1000u</text>
<text x="138.7" y="177" transform="rotate(-90 138.7 177)">3</text>
<text x="141.4" y="174.3">1</text>
<text x="159.4" y="179.4" transform="rotate(-90 159.4 179.4)">10K</text>
<text x="161.5" y="179.4" transform="rotate(-90 161.5 179.4)">R28</text>
<text x="175.1" y="174.3">1</text>
<text x="181.9" y="177" transform="rotate(-90 181.9 177)">3</text>
<text x="249.6" y="178" transform="rotate(-90 249.6 178)">10k</text>
<text x="251.6" y="178.2" transform="rotate(-90 251.6 178.2)">R27</text>
<text x="264" y="174.3">1</text>
<text x="270.8" y="177" transform="rotate(-90 270.8 177)">3</text>
<text x="10.4" y="185.7">D</text>
<text x="212.2" y="181">VBattery</text>
<text x="408.4" y="185.7">D</text>
<text x="10.4" y="235.7">E</text>
<text x="408.4" y="235.7">E</text>
<text x="10.5" y="285.7">F</text>
<text x="35" y="286.7">1</text>
<text x="85" y="286.7">2</text>
<text x="135" y="286.7">3</text>
<text x="185" y="286.7">4</text>
<text x="235" y="286.7">5</text>
<text x="285" y="286.7">6</text>
<text x="335" y="286.7">7</text>
<text x="385" y="286.7">8</text>
<text x="408.5" y="285.7">F</text>
</g>
</svg>
